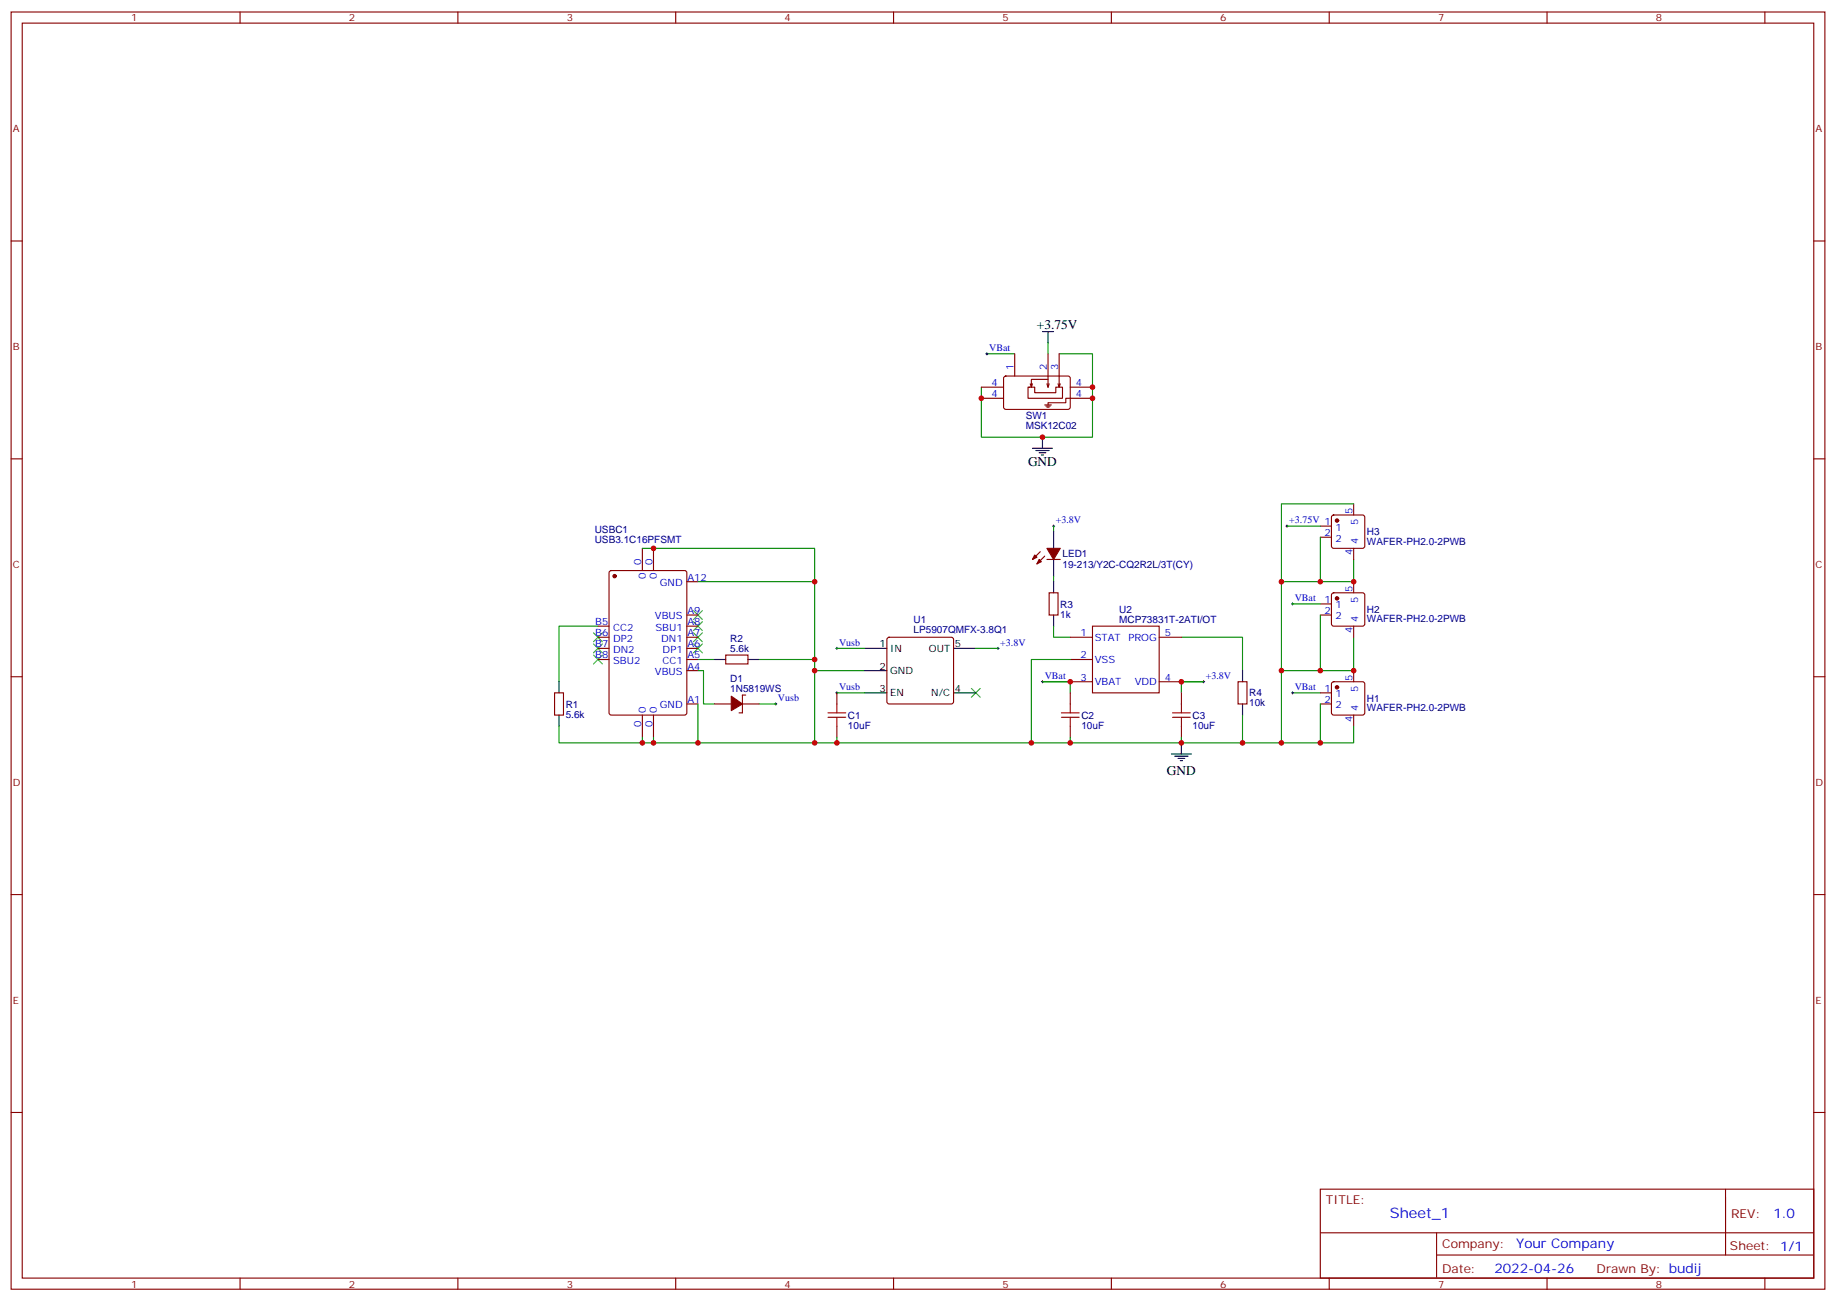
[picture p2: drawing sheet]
<svg xmlns="http://www.w3.org/2000/svg" width="583mm" height="413mm" viewBox="0 0 583 413" stroke-linecap="round" stroke-linejoin="round" font-family="sans-serif">
<g fill="none" stroke="#008700" stroke-width=".35">
<path d="M313.3 112.3h8.8M332.7 108.8v3.5M336.2 112.3h10.6v26.4h-35.3v-15.8M429.7 159.9h-22.9v24.7M203.9 174h54.7v61.8M334.4 167v1.7M408.5 167h10.6M419.1 170.5v14.1M429.7 177.6v7h-22.9v28.2M189.8 198.7h-12.4v17.7M221.5 184.6h37.1M334.4 198.7v3.5h5.3"/>
<path d="M334.4 182.8v1.8M410.3 191.7h8.8M419.1 195.2v17.6M221.5 212.8h1.8v10.6h3.5M221.5 209.3h5.3M240.9 209.3h17.7M258.6 212.8h15.9M265.6 219.9h8.9M265.6 205.8h8.9M309.7 205.8h7.1M339.7 216.4h-8.8h8.8v3.5M339.7 209.3h-12.3v26.5"/>
<path d="M375 216.4h7.1h-7.1v3.5M375 202.2h19.4v10.6M410.3 219.9h8.8M429.7 202.2v10.6h-22.9v23M177.4 230.5v5.3h162.3M203.9 234v1.8M207.4 234v1.8M221.5 223.4v12.4M240.9 223.4h5.3M265.6 234v1.8M339.7 234v1.8h35.3M394.4 226.9v8.9"/>
<path d="M419.1 223.4v12.4M429.7 230.5v5.3h-54.7v-1.8"/>
</g>
<g fill="none" stroke="#000" stroke-width=".32">
<path d="M312.9 112.3h.7M313.3 111.9v.7M334.1 167h.7M334.4 166.6v.7M408.2 167h.7M408.5 166.6v.7M409.9 191.7h.7M410.3 191.3v.7M265.3 219.9h.7M265.3 205.8h.7M265.6 205.4v.7M265.6 219.5v.7"/>
<path d="M316.4 205.8h.7M316.8 205.4v.7M330.6 216.4h.7M330.9 216v.7M381.7 216.4h.7M382.1 216v.7M409.9 219.9h.7M410.3 219.5v.7M245.9 223.4h.7M246.2 223.1v.7"/>
</g>
<g fill="none" stroke="#3c3" stroke-width=".35">
<path d="M220.1 197.3l2.9 2.8M220.1 193.8l2.9 2.8M223 197.3l-2.9 2.8M223 193.8l-2.9 2.8M188.4 200.8l2.8 2.9M188.4 204.4l2.8 2.8M188.4 207.9l2.8 2.8M191.2 200.8l-2.8 2.9M191.2 204.4l-2.8 2.8M191.2 207.9l-2.8 2.8M220.1 204.4l2.9 2.8M220.1 200.8l2.9 2.9"/>
<path d="M223 204.4l-2.9 2.8M223 200.8l-2.9 2.9M308.3 218.5l2.8 2.8M311.1 218.5l-2.8 2.8"/>
</g>
<g fill="none" stroke="#870000" stroke-width=".35">
<path d="M3.5 3.8h575.8v405.4h-575.8zM7.1 7.3h568.6v398.3h-568.6zM76.2 3.8v3.5M145.3 3.8v3.5M214.5 3.8v3.5M283.6 3.8v3.5M352.8 3.8v3.5M421.9 3.8v3.5M491.1 3.8v3.5M560.2 3.8v3.5M3.5 76.5h3.6M575.7 76.5h3.6"/>
<path d="M318.8 119.6l.5-.3 20 .1 .4 .7v9.4l-.7 .4h-20l-.4-.7v-9.1zM322.1 112.3v7M332.7 112.3v10.6M336.2 112.3v10.6l.3-1.1M311.5 126.4h7.1M311.5 122.9h7.1M326.3 122.9h2.1v1.7h6.7v-1.7h2.2v3.5h-11zM327 121.8l.4 1.1M331.6 128.5h2.1M332 128.9h1.4M332.3 129.2h.7M332.3 121.8l.4 1.1"/>
<path d="M332.7 120.4h-5.3v2.5l.3-1.1M333 121.8l-.3 1.1M335.8 121.8l.4 1.1M339.7 122.9h7.1M346.8 126.4h-8.5v1.4h-5.6v.7M3.5 145.6h3.6M429.7 159.9v3.5M575.7 145.6h3.6M203.9 174v7.1M207.4 174v7.1M330.2 175.1l-2.5 2.5M331.6 176.5l-2.5 2.5"/>
<path d="M332.3 177.6h4.2M419.1 167h3.5M419.1 170.5h3.5M422.9 163.6l.4-.2h9.2l.5 .2 .2 .5v9.2l-.2 .5-.5 .2h-9.2l-.5-.2-.2-.5v-9.2zM429.7 174v3.6M189.8 198.7h3.5M193.6 181.3l.4-.2h23.3l.7 .4v44.7l-.4 .7h-23.6l-.6-.4-.1-44.7zM218 198.7h3.5M218 195.2h3.5M218 184.6h3.5M333 188.1h2.8v7.1h-2.8zM346.8 198.7h21.1v21.2h-21.1z"/>
<path d="M419.1 195.2h3.5M419.1 191.7h3.5M422.9 188.3l.4-.2h9.2l.5 .2 .2 .5v9.2l-.2 .5-.5 .2h-9.2l-.5-.2-.2-.5v-9.2zM429.7 184.6v3.5M429.7 198.7v3.5M3.5 214.8h3.6M176 219.9h2.9v7h-2.9zM189.8 202.2h3.5M189.8 205.8h3.5M189.8 209.3h3.5M218 202.2h3.5M218 205.8h3.5"/>
<path d="M218 209.3h3.5M218 212.8h3.5M230.4 207.9h7v2.8h-7zM265.6 219.9v3.5M281.8 202.5l.4-.3h19.8l.5 .3 .2 .5v19.7l-.3 .5-.4 .2h-19.8l-.5-.2-.2-.5v-19.7zM339.7 202.2h7.1M339.7 209.3h7.1M339.7 216.4h7.1M339.7 219.9v3.5M367.9 202.2h7.1M367.9 216.4h7.1M375 219.9v3.5"/>
<path d="M393 216.4h2.8v7h-2.8zM419.1 219.9h3.5M422.9 216.6l.4-.2h9.2l.5 .2 .2 .5v9.1l-.2 .5-.5 .2h-9.2l-.5-.2-.2-.5v-9.1zM429.7 212.8v3.6M575.7 214.8h3.6M203.9 226.9v7.1M207.4 226.9v7.1M218 223.4h3.5M226.8 223.4h5.3M235.7 223.4h5.2M236.7 220.6h-1v5.6h-1.1M265.6 230.5v3.5"/>
<path d="M339.7 230.5v3.5M375 230.5v3.5M419.1 223.4h3.5M429.7 226.9v3.6M3.5 283.9h3.6M575.7 283.9h3.6M3.5 353.1h3.6M575.7 353.1h3.6M419.1 377.4h156.6v28.2h-156.6zM547.7 377.4v20.9M419.1 391.2h156.5M456 398.3h119.6"/>
<path d="M456 391.2v14.2M76.2 405.6v3.6M145.3 405.6v3.6M214.5 405.6v3.6M283.6 405.6v3.6M352.8 405.6v3.6M421.9 405.6v3.6M491.1 405.6v3.6M560.2 405.6v3.6"/>
</g>
<g fill="#870000" stroke="#870000" stroke-width=".35">
<path d="M232.1 220.9l3.6 2.5-3.6 2.1z"/>
<path d="M332.3 174h4.2l-2.1 3.6z"/>
<path d="M329.8 177.6l.8 .7-1.5 .7z"/>
<path d="M328.4 176.1l.7 .7-1.4 .8z"/>
<circle cx="195.1" cy="182.8" r=".53"/>
<circle cx="424.4" cy="218.1" r=".53"/>
<circle cx="424.4" cy="189.9" r=".53"/>
<circle cx="424.4" cy="165.2" r=".53"/>
</g>
<g fill="none" stroke="#000" stroke-width=".35">
<path d="M330.9 105.2h3.5M332.7 105.2v3.6M330.9 138.7v3.6M327.7 142.3h6.4M328.8 143h4.2M329.8 143.7h2.2M330.6 144.4h.7M334.4 168.7v5.3M334.4 177.6v5.2M334.4 184.6v3.5M334.4 195.2v3.5M177.4 216.4v3.5"/>
<path d="M226.8 209.3h3.6M237.4 209.3h3.5M274.5 205.8h7M274.5 212.8h7M274.5 219.9h7M302.7 205.8h7M302.7 219.9h7M394.4 212.8v3.6M177.4 226.9v3.6M371.8 239.3h6.4M372.9 240h4.2M375 235.8v3.5"/>
<path d="M394.4 223.4v3.5M373.9 240.7h2.2M374.6 241.4h.8"/>
</g>
<path d="M262.8 227.6h5.7M262.8 226.2h5.7M265.6 223.4v2.8M265.6 227.6v2.9M336.9 227.6h5.6M336.9 226.2h5.6M339.7 223.4v2.8M339.7 227.6v2.9M372.2 227.6h5.6M372.2 226.2h5.6M375 223.4v2.8M375 227.6v2.9" fill="none" stroke="#a10000" stroke-width=".35"/>
<g fill="#c00">
<circle cx="375" cy="216.4" r=".88"/>
<circle cx="339.7" cy="216.4" r=".88"/>
<circle cx="375" cy="235.8" r=".88"/>
<circle cx="419.1" cy="235.8" r=".88"/>
<circle cx="406.8" cy="235.8" r=".88"/>
<circle cx="339.7" cy="235.8" r=".88"/>
<circle cx="203.9" cy="235.8" r=".88"/>
<circle cx="207.4" cy="235.8" r=".88"/>
<circle cx="221.5" cy="235.8" r=".88"/>
<circle cx="258.6" cy="235.8" r=".88"/>
<circle cx="207.4" cy="174" r=".88"/>
<circle cx="258.6" cy="184.6" r=".88"/>
<circle cx="258.6" cy="209.3" r=".88"/>
<circle cx="394.4" cy="235.8" r=".88"/>
<circle cx="327.4" cy="235.8" r=".88"/>
<circle cx="258.6" cy="212.8" r=".88"/>
<circle cx="265.6" cy="235.8" r=".88"/>
<circle cx="429.7" cy="212.8" r=".88"/>
<circle cx="419.1" cy="212.8" r=".88"/>
<circle cx="406.8" cy="212.8" r=".88"/>
<circle cx="330.9" cy="138.7" r=".88"/>
<circle cx="311.5" cy="126.4" r=".88"/>
<circle cx="346.8" cy="126.4" r=".88"/>
<circle cx="346.8" cy="122.9" r=".88"/>
<circle cx="429.7" cy="184.6" r=".88"/>
<circle cx="406.8" cy="184.6" r=".88"/>
<circle cx="419.1" cy="184.6" r=".88"/>
</g>
<text font-size="4.6" fill="#00f" x="441.2" y="386.4">Sheet_1</text>
<g font-size="4.2">
<text x="329.1" y="104.5">+3.75V</text>
<text x="326.3" y="147.9">GND</text>
<text x="370.4" y="246.1">GND</text>
</g>
<g font-size="4.2" fill="#00f">
<text x="562.9" y="386.7">1.0</text>
<text x="481.3" y="396.2">Your Company</text>
<text x="474.4" y="404">2022-04-26</text>
</g>
<g font-size="3.9" fill="#800">
<text x="420.9" y="382">TITLE:</text>
<text x="549.5" y="386.7">REV:</text>
<text x="457.8" y="396.2">Company:</text>
<text x="549.1" y="396.8">Sheet: 1/1</text>
<text x="457.8" y="403.9">Date:</text>
<text x="506.8" y="403.9">Draw</text>
<text x="517" y="403.9">n By: budij</text>
</g>
<g font-size="3.2" fill="#800">
<text x="41.6" y="6.8">1</text>
<text x="110.8" y="6.8">2</text>
<text x="179.9" y="6.8">3</text>
<text x="249.1" y="6.8">4</text>
<text x="318.2" y="6.8">5</text>
<text x="387.3" y="6.8">6</text>
<text x="456.5" y="6.8">7</text>
<text x="525.6" y="6.8">8</text>
<text x="4.1" y="41.9">A</text>
<text x="576.3" y="41.9">A</text>
<text x="4.1" y="111.1">B</text>
<text x="576.3" y="111.1">B</text>
<text x="4.1" y="180.2">C</text>
<text x="576.3" y="180.2">C</text>
<text x="4.1" y="249.3">D</text>
<text x="576.3" y="249.3">D</text>
<text x="4.1" y="318.5">E</text>
<text x="576.3" y="318.5">E</text>
<text x="41.6" y="408.6">1</text>
<text x="110.8" y="408.6">2</text>
<text x="179.9" y="408.6">3</text>
<text x="249.1" y="408.6">4</text>
<text x="318.2" y="408.6">5</text>
<text x="387.3" y="408.6">6</text>
<text x="456.5" y="408.6">7</text>
<text x="525.6" y="408.6">8</text>
</g>
<g font-size="3.2" fill="#00f">
<text x="314" y="111.4">VBat</text>
<text x="321.7" y="117.6" transform="rotate(-90 321.7 117.6)">1</text>
<text x="332.3" y="117.6" transform="rotate(-90 332.3 117.6)">2</text>
<text x="335.8" y="117.6" transform="rotate(-90 335.8 117.6)">3</text>
<text x="314.8" y="122.5">4</text>
<text x="341.5" y="122.5">4</text>
<text x="314.8" y="126">4</text>
<text x="341.5" y="126">4</text>
<text x="335.1" y="166.1">+3.8V</text>
<text x="409.2" y="166.1">+3.75V 1</text>
<text x="429.3" y="163.3" transform="rotate(-90 429.3 163.3)">5</text>
<text x="431.1" y="166.8" transform="rotate(-90 431.1 166.8)">5</text>
<text x="420.4" y="170.1">2</text>
<text x="423.9" y="168.4">1</text>
<text x="423.9" y="171.9">2</text>
<text x="431.1" y="172.7" transform="rotate(-90 431.1 172.7)">4</text>
<text x="203.6" y="179.3" transform="rotate(-90 203.6 179.3)">0</text>
<text x="207.1" y="179.3" transform="rotate(-90 207.1 179.3)">0</text>
<text x="429.3" y="176.2" transform="rotate(-90 429.3 176.2)">4</text>
<text x="205" y="183.8" transform="rotate(-90 205 183.8)">0</text>
<text x="208.5" y="183.8" transform="rotate(-90 208.5 183.8)">0</text>
<text x="218.2" y="184.3">A12</text>
<text x="209.4" y="186">GND</text>
<text x="411" y="190.8">VBat</text>
<text x="420.4" y="191.3">1</text>
<text x="429.3" y="188" transform="rotate(-90 429.3 188)">5</text>
<text x="431.1" y="191.5" transform="rotate(-90 431.1 191.5)">5</text>
<text x="207.9" y="196.6">VBUS</text>
<text x="218.2" y="194.8">A9</text>
<text x="420.4" y="194.8">2</text>
<text x="423.9" y="193.1">1</text>
<text x="423.9" y="196.6">2</text>
<text x="431.1" y="197.4" transform="rotate(-90 431.1 197.4)">4</text>
<text x="189" y="198.4">B5</text>
<text x="189" y="201.9">B6</text>
<text x="194.6" y="200.1">CC2</text>
<text x="194.6" y="203.7">DP2</text>
<text x="208" y="200.1">SBU1</text>
<text x="209.9" y="203.7">DN1</text>
<text x="218.2" y="201.9">A7</text>
<text x="218.2" y="198.4">A8</text>
<text x="343" y="201.9">1</text>
<text x="347.5" y="203.3">STAT PROG</text>
<text x="369.7" y="201.9">5</text>
<text x="429.3" y="200.9" transform="rotate(-90 429.3 200.9)">4</text>
<text x="189" y="205.4">B7</text>
<text x="189" y="209">B8</text>
<text x="194.6" y="207.2">DN2</text>
<text x="210.3" y="207.2">DP1</text>
<text x="218.2" y="209">A5</text>
<text x="218.2" y="205.4">A6</text>
<text x="266.3" y="204.9">Vusb</text>
<text x="317.5" y="204.9">+3.8V</text>
<text x="343" y="209">2</text>
<text x="194.6" y="210.7">SBU2</text>
<text x="207.9" y="214.2">VBUS</text>
<text x="210.3" y="210.7">CC1</text>
<text x="218.2" y="212.5">A4</text>
<text x="331.6" y="215.5">VBat</text>
<text x="347.5" y="210.4">VSS</text>
<text x="382.8" y="215.5">+3.8V</text>
<text x="266.3" y="219">Vusb</text>
<text x="343" y="216">3</text>
<text x="347.5" y="217.4">VBAT</text>
<text x="360.2" y="217.4">VDD</text>
<text x="369.7" y="216">4</text>
<text x="411" y="219">VBat</text>
<text x="420.4" y="219.5">1</text>
<text x="423.9" y="221.3">1</text>
<text x="429.3" y="216.2" transform="rotate(-90 429.3 216.2)">5</text>
<text x="431.1" y="219.7" transform="rotate(-90 431.1 219.7)">5</text>
<text x="205" y="226.2" transform="rotate(-90 205 226.2)">0</text>
<text x="208.5" y="226.2" transform="rotate(-90 208.5 226.2)">0</text>
<text x="209.4" y="224.8">GND</text>
<text x="218.2" y="223.1">A1</text>
<text x="246.9" y="222.5">Vusb</text>
<text x="420.4" y="223.1">2</text>
<text x="423.9" y="224.8">2</text>
<text x="431.1" y="225.6" transform="rotate(-90 431.1 225.6)">4</text>
<text x="203.6" y="230.7" transform="rotate(-90 203.6 230.7)">0</text>
<text x="207.1" y="230.7" transform="rotate(-90 207.1 230.7)">0</text>
<text x="429.3" y="229.1" transform="rotate(-90 429.3 229.1)">4</text>
</g>
<g font-size="3.2" fill="#000080">
<text x="325.6" y="136.1">MSK12C02</text>
<text x="325.6" y="132.9">SW1</text>
<text x="188.8" y="172.3">USB3.1C16PFSMT</text>
<text x="188.8" y="169.1">USBC1</text>
<text x="433.9" y="172.9">WAFER-PH2.0-2PWB</text>
<text x="433.9" y="169.9">H3</text>
<text x="337.3" y="176.9">LED1</text>
<text x="337.3" y="180.1">19-213/Y2C-CQ2R2L/3T(CY)</text>
<text x="290" y="197.8">U1</text>
<text x="336.5" y="196">1k</text>
<text x="336.5" y="192.8">R3</text>
<text x="355.3" y="197.6">MCP73831T-2ATI/OT</text>
<text x="355.3" y="194.4">U2</text>
<text x="433.9" y="197.5">WAFER-PH2.0-2PWB</text>
<text x="433.9" y="194.6">H2</text>
<text x="231.8" y="203.6">R2</text>
<text x="290" y="201">LP5907QMFX-3.8Q1</text>
<text x="231.8" y="206.8">5.6k</text>
<text x="231.8" y="219.5">1N5819WS</text>
<text x="231.8" y="216.4">D1</text>
<text x="396.5" y="221">R4</text>
<text x="179.6" y="227.8">5.6k</text>
<text x="179.6" y="224.5">R1</text>
<text x="396.5" y="224.2">10k</text>
<text x="433.9" y="225.8">WAFER-PH2.0-2PWB</text>
<text x="433.9" y="222.8">H1</text>
<text x="269.2" y="231.3">10uF</text>
<text x="269.2" y="228.1">C1</text>
<text x="343.3" y="231.3">10uF</text>
<text x="343.3" y="228.1">C2</text>
<text x="378.5" y="231.3">10uF</text>
<text x="378.5" y="228.1">C3</text>
</g>
<g font-size="3.2">
<text x="279.1" y="205.4">1</text>
<text x="282.6" y="206.8">IN</text>
<text x="294.8" y="206.8">OUT</text>
<text x="303" y="205.4">5</text>
<text x="279.1" y="212.5">2</text>
<text x="282.6" y="213.9">GND</text>
<text x="279.1" y="219.5">3</text>
<text x="282.6" y="220.9">EN</text>
<text x="295.6" y="220.9">N/C</text>
<text x="303" y="219.5">4</text>
</g>
</svg>
